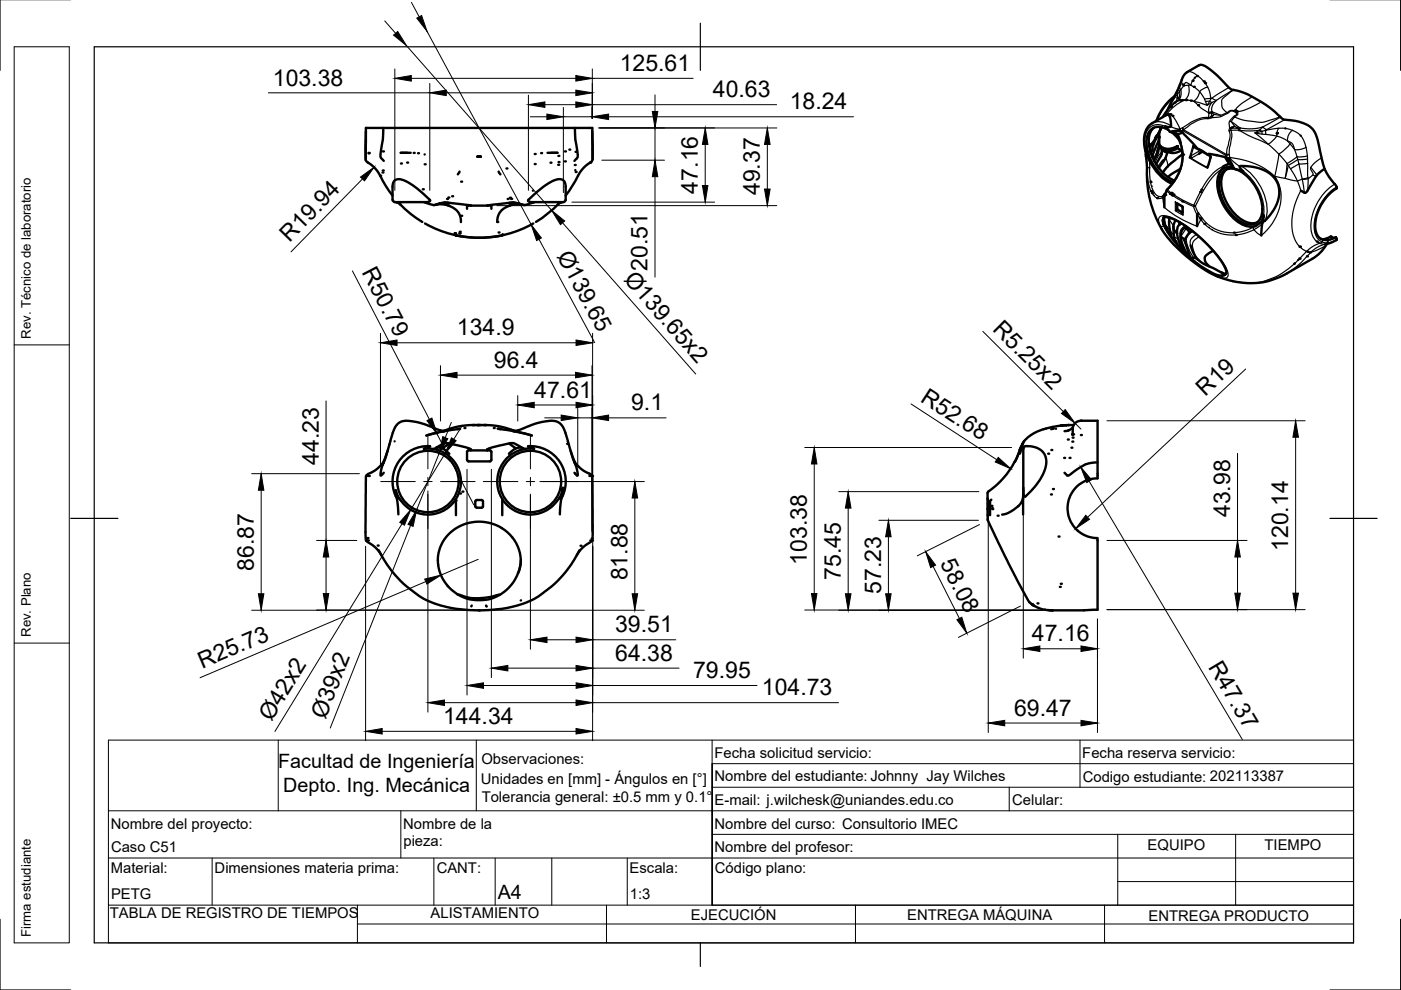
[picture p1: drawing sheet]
<svg xmlns="http://www.w3.org/2000/svg" width="297mm" height="210mm" viewBox="0 0 297 210" stroke-linecap="round" stroke-linejoin="round" font-family="sans-serif">
<!-- layer: Visible -->
<g fill="#000">
<circle cx="250.7" cy="17.9" r=".25"/>
<circle cx="252.8" cy="17.1" r=".25"/>
<circle cx="253.1" cy="18.4" r=".25"/>
<circle cx="253.8" cy="16.1" r=".25"/>
<circle cx="255.2" cy="17.3" r=".25"/>
<circle cx="255.5" cy="17.6" r=".25"/>
<circle cx="78.1" cy="32.5" r=".25"/>
<circle cx="78.1" cy="32.4" r=".25"/>
<circle cx="80.6" cy="37.3" r=".25"/>
<circle cx="81.1" cy="36.6" r=".25"/>
<circle cx="81.2" cy="36.1" r=".25"/>
<circle cx="81.2" cy="32.1" r=".25"/>
<circle cx="85" cy="34.7" r=".25"/>
<circle cx="86.3" cy="34.5" r=".25"/>
<circle cx="87.7" cy="32.4" r=".25"/>
<circle cx="88.6" cy="32.5" r=".25"/>
<circle cx="90" cy="34.8" r=".25"/>
<circle cx="97.8" cy="38.5" r=".25"/>
<circle cx="107.4" cy="35.7" r=".25"/>
<circle cx="113.4" cy="32.7" r=".25"/>
<circle cx="113.4" cy="34.8" r=".25"/>
<circle cx="114.7" cy="32.5" r=".25"/>
<circle cx="116.7" cy="34.5" r=".25"/>
<circle cx="118.3" cy="34.9" r=".25"/>
<circle cx="118.4" cy="33.1" r=".25"/>
<circle cx="118.4" cy="34.4" r=".25"/>
<circle cx="119.8" cy="34.2" r=".25"/>
<circle cx="119.8" cy="32.1" r=".25"/>
<circle cx="120.7" cy="31.7" r=".25"/>
<circle cx="121.9" cy="35" r=".25"/>
<circle cx="122" cy="32.2" r=".25"/>
<circle cx="122" cy="36.5" r=".25"/>
<circle cx="125.1" cy="34.5" r=".25"/>
<circle cx="243.9" cy="38.6" r=".25"/>
<circle cx="248.1" cy="22.7" r=".25"/>
<circle cx="248.2" cy="24.2" r=".25"/>
<circle cx="248.2" cy="28" r=".25"/>
<circle cx="248.3" cy="22.6" r=".25"/>
<circle cx="248.3" cy="28" r=".25"/>
<circle cx="248.6" cy="24.6" r=".25"/>
<circle cx="249" cy="21.8" r=".25"/>
<circle cx="249.6" cy="20.7" r=".25"/>
<circle cx="249.9" cy="29.1" r=".25"/>
<circle cx="250.2" cy="29.9" r=".25"/>
<circle cx="250.3" cy="21.3" r=".25"/>
<circle cx="250.6" cy="21.2" r=".25"/>
<circle cx="250.8" cy="32.8" r=".25"/>
<circle cx="251.4" cy="21.2" r=".25"/>
<circle cx="251.5" cy="21.2" r=".25"/>
<circle cx="252.5" cy="21.3" r=".25"/>
<circle cx="254" cy="22.3" r=".25"/>
<circle cx="257.9" cy="32.9" r=".25"/>
<circle cx="260.2" cy="34" r=".25"/>
<circle cx="270.7" cy="28.3" r=".25"/>
<circle cx="270.7" cy="28.2" r=".25"/>
<circle cx="89.6" cy="40.1" r=".25"/>
<circle cx="92.5" cy="43.3" r=".25"/>
<circle cx="94.8" cy="42.2" r=".25"/>
<circle cx="95.1" cy="41.9" r=".25"/>
<circle cx="95.9" cy="41.6" r=".25"/>
<circle cx="96.6" cy="49.9" r=".25"/>
<circle cx="97.4" cy="49.5" r=".25"/>
<circle cx="97.4" cy="49.4" r=".25"/>
<circle cx="97.5" cy="49.1" r=".25"/>
<circle cx="97.8" cy="45.8" r=".25"/>
<circle cx="99" cy="43.6" r=".25"/>
<circle cx="105.4" cy="47.1" r=".25"/>
<circle cx="105.7" cy="49.3" r=".25"/>
<circle cx="107.6" cy="42.2" r=".25"/>
<circle cx="108.1" cy="41.9" r=".25"/>
<circle cx="108.4" cy="42.2" r=".25"/>
<circle cx="110.6" cy="43.3" r=".25"/>
<circle cx="244" cy="40.5" r=".25"/>
<circle cx="244.2" cy="40.9" r=".25"/>
<circle cx="245.3" cy="42" r=".25"/>
<circle cx="246.5" cy="41.8" r=".25"/>
<circle cx="246.5" cy="46.7" r=".25"/>
<circle cx="247" cy="41.3" r=".25"/>
<circle cx="248.1" cy="41.1" r=".25"/>
<circle cx="248.3" cy="40.9" r=".25"/>
<circle cx="248.4" cy="41" r=".25"/>
<circle cx="248.4" cy="41.3" r=".25"/>
<circle cx="248.5" cy="41.4" r=".25"/>
<circle cx="248.6" cy="41.4" r=".25"/>
<circle cx="248.8" cy="41.2" r=".25"/>
<circle cx="250.7" cy="42.7" r=".25"/>
<circle cx="254.4" cy="46.3" r=".25"/>
<circle cx="254.5" cy="40.7" r=".25"/>
<circle cx="254.7" cy="40.2" r=".25"/>
<circle cx="255.4" cy="47.5" r=".25"/>
<circle cx="261.6" cy="49.3" r=".25"/>
<circle cx="262" cy="49.8" r=".25"/>
<circle cx="275.5" cy="54.8" r=".25"/>
<circle cx="275.6" cy="52.3" r=".25"/>
<circle cx="277.1" cy="54.3" r=".25"/>
<circle cx="277.2" cy="53.4" r=".25"/>
<circle cx="277.7" cy="53.5" r=".25"/>
<circle cx="279.2" cy="51.2" r=".25"/>
<circle cx="94.5" cy="91.2" r=".25"/>
<circle cx="97.3" cy="91" r=".25"/>
<circle cx="98.5" cy="90.8" r=".25"/>
<circle cx="102.9" cy="90.1" r=".25"/>
<circle cx="104.7" cy="90.8" r=".25"/>
<circle cx="105.5" cy="90.9" r=".25"/>
<circle cx="105.7" cy="90.9" r=".25"/>
<circle cx="108.7" cy="91.2" r=".25"/>
<circle cx="120.2" cy="94.1" r=".25"/>
<circle cx="216.6" cy="95.2" r=".25"/>
<circle cx="222.2" cy="96.2" r=".25"/>
<circle cx="222.9" cy="95.4" r=".25"/>
<circle cx="225.6" cy="97.1" r=".25"/>
<circle cx="226.4" cy="93.2" r=".25"/>
<circle cx="226.4" cy="90.1" r=".25"/>
<circle cx="226.6" cy="90.1" r=".25"/>
<circle cx="226.8" cy="97.1" r=".25"/>
<circle cx="227.2" cy="94.9" r=".25"/>
<circle cx="227.3" cy="92.1" r=".25"/>
<circle cx="227.4" cy="93.6" r=".25"/>
<circle cx="227.4" cy="92.8" r=".25"/>
<circle cx="227.5" cy="92.1" r=".25"/>
<circle cx="229.2" cy="89.2" r=".25"/>
<circle cx="229.2" cy="92.2" r=".25"/>
<circle cx="77.6" cy="100.9" r=".25"/>
<circle cx="77.6" cy="114.6" r=".25"/>
<circle cx="77.7" cy="114.2" r=".25"/>
<circle cx="77.9" cy="114.1" r=".25"/>
<circle cx="78" cy="114.6" r=".25"/>
<circle cx="78.2" cy="100.9" r=".25"/>
<circle cx="80.1" cy="115.7" r=".25"/>
<circle cx="85.2" cy="106.4" r=".25"/>
<circle cx="97.5" cy="104.6" r=".25"/>
<circle cx="97.6" cy="104.4" r=".25"/>
<circle cx="98" cy="104.2" r=".25"/>
<circle cx="118" cy="106.4" r=".25"/>
<circle cx="123.1" cy="115.7" r=".25"/>
<circle cx="125" cy="100.9" r=".25"/>
<circle cx="125.2" cy="114.6" r=".25"/>
<circle cx="125.5" cy="114.2" r=".25"/>
<circle cx="125.5" cy="114.6" r=".25"/>
<circle cx="125.5" cy="100.9" r=".25"/>
<circle cx="210.2" cy="107.3" r=".25"/>
<circle cx="210.3" cy="107.8" r=".25"/>
<circle cx="210.4" cy="107.9" r=".25"/>
<circle cx="211.5" cy="109.3" r=".25"/>
<circle cx="222.8" cy="104.8" r=".25"/>
<circle cx="223.2" cy="103.7" r=".25"/>
<circle cx="224.4" cy="113.8" r=".25"/>
<circle cx="101.6" cy="129.4" r=".25"/>
<circle cx="218.8" cy="128.1" r=".25"/>
<circle cx="220" cy="127.9" r=".25"/>
<circle cx="223.1" cy="129.4" r=".25"/>
<circle cx="224.7" cy="124.4" r=".25"/>
<circle cx="224.9" cy="123.8" r=".25"/>
</g>
<g fill="none" stroke="#000" stroke-width=".51">
<path d="M249.9 18.6l-1.5 3M250.5 16.9a2.86 2.86 0 0 1 1.2-1.6l2.5-1.5a2.11 2.11 0 0 1 2.2 .8l3 2.7a4.2 4.2 0 0 0 2.1 1.8h.1M250.5 16.9l-.6 1.7M253.3 16.5h.1M261.6 19.1a11.5 11.5 0 0 1 3.9 1.4l1.9 1.1a19.9 19.9 0 0 1 4.1 3.2M77.5 31.5v2.3l.2 .5a7.2 7.2 0 0 1 2.9 3l1.2 2.1 1.4 2.1M77.5 33.8l.1-6.7h48v6.7M77.6 27.8l-.1 3.7M81.3 27.1l-.1 2.5-.5 3.2a1.3 1.3 0 0 0 .7 1.3M86.3 32.4h-1.3h2.1M90 32.7v.1M97.4 36.4l-.3 .6"/>
<path d="M101.2 33.2h.8zM105.7 36.4l.4 .6M116.1 32.4h2.1h-1.4M121.9 27.1l.1 2.5 .5 3.2a1.3 1.3 0 0 1-.7 1.3M122 36.1h.1M125.6 27.8l.1 3.7M125.7 31.5l-.1 2.3-.2 .5a8.3 8.3 0 0 0-3.5 4.2l-2 3M242.8 31.6l.6 1.7-.3-.3-.1 .2zM243 33.2l.2 2.7M243.2 36a21.1 21.1 0 0 0 6 16.2 27.7 27.7 0 0 0 10.1 6.8 15.8 15.8 0 0 0 13.5-1M243.4 33.3a10.6 10.6 0 0 0 5.1 5.7M244.3 33.3l.1-.2-.1 .2"/>
<path d="M244.4 31.7l-.4 .8M244.7 27.1a4.1 4.1 0 0 0-1 4 9.8 9.8 0 0 0 5.3 7.2M245.1 29.4l-.6 1.6-.1-.1a1.61 1.61 0 0 1-.5 1.4M245.6 31.5l-.1 .8-.3 .8M245.6 28.2l-.4 1.1-.6 .7M245.8 30.6a2.69 2.69 0 0 0 3.9 .4M245.8 31l.5 .7a2.4 2.4 0 0 1-.6 2.1l-.6 1.1M245.8 29.1v-.2l-.2 1.1-1.2 3.1M245.8 29.1v2.1l-.5 1.6-.6 1.3M245.8 29v.2M245.8 28.1v1M246 27.5l-.6 1.3"/>
<path d="M246.3 27l-.5 1-.8 1.1a2.28 2.28 0 0 1-.9 1.5l-.2 1.5M246.3 31.7a4 4 0 0 0 2.7 .7l1.5-.5M246.3 27l-.5 1M247.6 32.2l-.5 1.3-1.4 2.2M247.7 27.6a2.85 2.85 0 0 0-4.2 .5 7.2 7.2 0 0 0 1 6.8l1.1 1.5a7.2 7.2 0 0 0 3.2 2.2M248.1 22.5l-1.6 2.3M248.2 28l-1.2-1.2a.98 .98 0 0 0 1.3-.1l-.1-1.3a.77 .77 0 0 0-1-1l-2.9 1.7a4.6 4.6 0 0 0-1.6 5l.2 .9M248.2 28l.4 .1M248.3 28l1.5 1.4M248.3 21.6l-.7 1.7M248.6 28.1a5.8 5.8 0 0 1 2.1 5.5 11.1 11.1 0 0 1-3.3 6.8M248.6 27.9l-.4 .1"/>
<path d="M249 20.4a11.5 11.5 0 0 0-3.8 5.2M249.7 31a3.8 3.8 0 0 1-3.2 .3M249.7 31v.4l.8 .5 .2 .7M249.7 31.4a3.6 3.6 0 0 1-3.2 .5M249.7 31h.1M250.2 21.3h.1M250.3 35.8l-2.7 1.7M250.3 30.2l-.7-1.8 1.1-.3 2.4 2.5 .5 .8M250.7 28.1a1.17 1.17 0 0 0-1.6-.3l-.5 .1 1 .5M250.7 32.7l-1.3 1a11.4 11.4 0 0 0-2.9 2.9M253.2 31.2l.4 .2M253.6 31.4l2.5 1.4"/>
<path d="M254.9 32.2l-.7 .4M256 32.7l.1 .1M256 32.7h.6l3.2 .6 .9 1.5-1.5 .5M256.1 32.8l.6 .5-.6 2M257 23.8l-.7 .1M259.3 35.7a4.2 4.2 0 0 0-1.1 4.2 10.7 10.7 0 0 0 5.5 7.8 3.2 3.2 0 0 0 2.7 .1M259.5 36.2a3.5 3.5 0 0 1 4.3 .7 9.9 9.9 0 0 1 3.8 8.3 2.56 2.56 0 0 1-3.7 2.2 9.7 9.7 0 0 1-5.4-9.3l.2-.8zM259.8 33.3a1.82 1.82 0 0 1 1.3 1.4l.3 .5-.7-.4M260 35.9a4.3 4.3 0 0 0-.9 4.4 9.8 9.8 0 0 0 5.4 6.9l1.4 .1 .6-.1M261.4 35.2l.1 .3a.56 .56 0 0 0 .8 .4l1.3 .5-.6-.6-.1-.5a8.8 8.8 0 0 1 7.2 2.3 5.8 5.8 0 0 1-.1 7.1 7.1 7.1 0 0 1-2 2.2l-.2-.5 .1-.9-.1 .6M261.5 35.5a2.92 2.92 0 0 0-2.5 .4M261.9 23.4l.5 .3z"/>
<path d="M262.8 27.1l-.1 .5M270.7 28.3h.1M271.5 24.8a4.4 4.4 0 0 0 2.8 .8 5.4 5.4 0 0 1 4.7 2.9l.6 2.3a15.4 15.4 0 0 0 2.8 7.5l.6 .7a.84 .84 0 0 1 .4 1 9.5 9.5 0 0 0-4.4 9.1l.4 .8 .7 .8M272.5 27.2h.1M275.8 28.8h.1M280.8 35.8l-1.7 1.4-2.1 3.6-.4 .1-.8-.5M83.2 42.4v-2.8a1.46 1.46 0 0 1 .7-1.5 1.46 1.46 0 0 1 1.7 .1l.9 .4a19.1 19.1 0 0 1 4.7 4l-.9 .3h-6.6M83.2 42.4l.3 .4h.2M83.9 42.9h.7M84.2 42.9l.7 .4M84.8 43.2a23.2 23.2 0 0 0 4.7 3.9M84.9 43.3v.1"/>
<path d="M89.9 42.9l1 .3a2.58 2.58 0 0 0 2 .1 4.2 4.2 0 0 1 4.8 3.2v.6M92.5 43.4h.1M93.8 43.1l1.5 .5M95.2 43.6h.1M95.2 43l-1-.1-1.7 .4a18.7 18.7 0 0 1 7.1 .2l.2 .1M96.4 49.4l.3 .1zM96.6 49.6v.3M96.6 49.6l.2 .3M96.6 49.9l1 .2M96.6 49.9h.1M97.6 50.1a23.3 23.3 0 0 0 8 0M99.8 43.6h-.8v.7"/>
<path d="M99.8 43.6h.1M99.8 43.6h3.5M103.3 43.6h.1M104.2 43.6h.1M104.2 43.6v.7M104.2 43.6h-.9M106.6 49.6l-.1 .3-.9 .2M108 43l.9-.1 1.7 .4h-.1a18.4 18.4 0 0 0-7.2 .3M108 43.6h.1M109.3 43.1l-1.4 .5M110.7 43.4a4.7 4.7 0 0 0-5.1 2.3l-.2 1.4M113 40.4h.1"/>
<path d="M113.1 47.4a23.3 23.3 0 0 1-23 0M113.3 42.9l-1.9 .5-.8-.1M118.4 43.2a23.3 23.3 0 0 1-4.8 3.9M118.6 42.9h.7M119 42.9l-.8 .5M119.5 42.8h.2l.2-.4v-2.8a1.43 1.43 0 0 0-.6-1.5 1.43 1.43 0 0 0-1.6 .1 17.5 17.5 0 0 0-5.7 4.3v.2a14 14 0 0 0 4.6 .2h2.8M246.5 46.7h.1M246.6 46.7l.1 .8M246.6 47l.2 .4M246.6 47.3l.4 .7a1.48 1.48 0 0 1 .6 1.1l.7 .8a1.3 1.3 0 0 0 .8 1 8.3 8.3 0 0 0 2.6 2.8l.7 1a2.76 2.76 0 0 1 2.5 1.1l4 1.9 .3 .3v.4l.5-.1M246.7 46.1a4.4 4.4 0 0 1 3.4 1 28.8 28.8 0 0 1 9.7 9.8l.1 .3a.85 .85 0 0 1-.1 1.1 .85 .85 0 0 1-1 .2 14.9 14.9 0 0 1-6.2-3.6l-2.2-2.1M246.7 47.5h.1"/>
<path d="M246.7 47.5l.8 1.7M246.7 46.1l-.1 .6M246.7 46.1h.1M246.8 46.1l.1 1.1 .5 1.3M246.9 41.3l-.3 .2M246.9 41.2v2.8M247 41.2v.3M247.4 40.4l-.4 .8M247.5 49.2l.9 1.3 2 2.3M248 46.2l-.1 1.5 .3 2.1M248.2 49.7l.1 .1M248.8 48.1l.2 2.2"/>
<path d="M248.8 48.1v.5l.3 .3a1.36 1.36 0 0 1 .6 1.4l.8 2.3M249 50.4l.4 .9M249 50.3v.1M249.3 46.7l-.5 1.4M249.6 49.4v.1M249.6 43.2l1.1 .6v1.3M249.6 43.4l.1 1 1 .6M249.7 43.2l-.1 .2M249.7 43.3l-.1 .1M250 47.1l.1 .2 .1-.1M250.1 47.3l-.4 .9-.1 1.2M250.4 50.3l.7 .5 1.3 3.8"/>
<path d="M250.4 52.8l.2 .2M250.4 52.7l-.1-.7 .4 .9M251.1 53.5l.1 .1M251.5 48.5l.4 .3 .2 .5M251.5 48a2.3 2.3 0 0 0-1.1 2.9l.4 1.2 .9 1.6M252.1 49.3l-1 1.6M252.4 54.7h.1M252.4 54.7v.1M252.4 52a6.8 6.8 0 0 0 1.7 3.2M252.4 54.8l.2 .1M252.8 49l-.7 .3M254.1 45.2l-.3 .3v2.5"/>
<path d="M257.2 53.2l-.5 .2a1.58 1.58 0 0 0-1.2 2l.9 1.1M258.9 57.8l1 .3M267.6 47.4l-.2 2.5M267.8 46.1l-.2 1.3v-.3h-.2l-1.3 .9M267.9 46.1l-.5 1M274.4 55.9h.1M274.5 55.9h.1M275.3 55.1h.1M275.5 54.8v.1M281.4 51.7l-.2 .2a8.5 8.5 0 0 1-3 3l-5.3 3M281.5 51.3h.1M282.8 50.5l-.6-.4-1.8 .7"/>
<path d="M283.2 50.3h.1M283.2 50.3l.2 .4a5.3 5.3 0 0 1-2.5 1.1M283.2 50.3a3.2 3.2 0 0 1-3.1 .3M81.3 98l-.1 .4M81.4 97.8l-.5 1.6-.2 1.4 .7-.6M82.2 95.6a6.6 6.6 0 0 1-4.3 5l-.3 .4-.1 10.2v2.9l.1 .4 .2 .3a7.4 7.4 0 0 1 3.1 3M83.7 93.6h.1M90.4 92.3h.1M91.9 95.2h-2l1.3-.5a7.4 7.4 0 0 0-7.2 10.6l-.1-1.3M91.9 95.2a7 7 0 0 1 4.7 10.7M92.5 94.9l-.6 .3M92.9 91.7l-2.1 .5"/>
<path d="M93.4 91.3a19.8 19.8 0 0 0-7.7-2 2.85 2.85 0 0 0-2.4 2.4l-2 6.5M93.7 91.4h.7M94.2 91.4l-.6 .1M95.2 94a3.5 3.5 0 0 0-2.7 .9l1.2 .2M97.4 90.9l-4.4 .8-2.6 .6M99 95.8v1.7l.3 .3M99.3 97.8h4.6M99.3 95.5h.5M99.3 95.5l-.3 .3M100.2 90.1h2.7M100.2 90.1h.1M100.8 90.1a16.6 16.6 0 0 0-6.7 1.2l-.9-.1"/>
<path d="M101.5 90.1h-.3h.8M102.4 90.1h.5M102.9 90.1a16.3 16.3 0 0 1 6.1 1.2l.9-.1M103.3 95.5h-3.5a.35 .35 0 0 0-.4-.4l-4.2-1.1-1.5 1.1 1.6 1.1M103.3 95.3v.2M103.3 95.5h.5M103.3 95.3h.1M103.3 95.3l1.3-.5 3.4-.8 1.4 1.1-1.5 1.1M103.9 95.5l.3 .3M104.2 95.8v1.7l-.3 .3M105.7 90.9l4.4 .8 2.7 .6-2.7-.6M108 94a2.35 2.35 0 0 1 2.1 .6l.5 .3-1.2 .2"/>
<path d="M109.4 91.4h-.6l.8 .2M109.8 91.3a23.2 23.2 0 0 1 7.4-2.1 2.88 2.88 0 0 1 2.7 2.5l2 6.5M110.6 94.9l.7 .3M111.3 95.2a7 7 0 0 0-4.7 10.7M111.3 95.2h2l-1.3-.5a7.5 7.5 0 0 1 7.3 10.5M121 95.6l.2 .6a6.4 6.4 0 0 0 4.1 4.4l.3 .4 .1 10.2-.1 2.9v.4l-.3 .3a7.4 7.4 0 0 0-3 3M121.7 97.8l.6 1.6 .2 1.4-.7-.6M121.9 98l.1 .4M216.2 95.3v.1M216.2 95.4a18.8 18.8 0 0 1-6.8 9v1.3M216.3 95.3l-1.1 2.6M216.3 95.2h.3"/>
<path d="M216.4 95l-.1 .2h.7M216.5 95.2l-.3 1M216.6 95.2h.1M216.8 94.3v-.3l-.6 1.3M216.8 94.2v.1M216.9 94h.1M216.9 94l-.5 1.1M217.2 93.5l-.4 .5M217.4 94.6a3.8 3.8 0 0 1 4.4 2.8 9.3 9.3 0 0 1-3.2 6.7l-1.4 1.2-.2-.7v-1.2M217.5 94.6a.81 .81 0 0 0-.5 1.1l-.1 13.4M223.4 90.9l-.5 .1M223.9 90.9h.1"/>
<path d="M226.1 90.1h.1M226.1 90.1l-3.6 .6a9.5 9.5 0 0 0-5.3 2.8M226.5 91.3l-.8 .1M226.5 91.3h.1M227.4 92.3v-1.2a1.74 1.74 0 0 1 1.8-1.9h3.5v12.1a6.4 6.4 0 0 0-6.4 6.5 6.4 6.4 0 0 0 6.4 6.4v15.1l-10.2 .1M227.5 90.6l-1 .7M227.6 90.1h-1.5M232.7 98l-.6 .1a7.9 7.9 0 0 0-5 2.4l-.7 .4-.7-.7M80.3 116.7a23 23 0 0 0 11.3 11 30.3 30.3 0 0 0 10.3 1.7h1.6a22.4 22.4 0 0 0 11.1-3.3 23.9 23.9 0 0 0 8.3-9.4M83.9 104l.7 1.7M83.9 104l.3 1.8v-.3l.4 .2M84.2 105.8l.3 3.3"/>
<path d="M84.6 105.7a7.1 7.1 0 0 0 12 .3M96.6 106l.1 3.2M96.6 105.9h.1M96.6 105.9l.2 .2M100.9 106.1h1.4v1.5h-1.4zM106.4 111.9a8.8 8.8 0 0 0-13.6 6.4v.5M106.4 111.9v.1M106.4 112a7.8 7.8 0 0 1 1.8 12.2 8.7 8.7 0 0 1-9.6 2.6 8.7 8.7 0 0 1-5.8-8M106.6 106l-.1 3.2M106.6 105.9h.1M110.4 118.7l-.1 1.5-.5 1.3M118.6 105.7a7.1 7.1 0 0 1-12 .3"/>
<path d="M119 105.8l-.3 3.3M119.3 104l-.3 1.8v-.3l-.4 .2M119.3 104v-.6l-.2 1.5 .1 .3M119.3 104l-.7 1.6M121.9 100.4h.1M209.4 108v1.2M209.4 105.7v.1M209.4 110.1v.2M209.4 109.2v.9M209.4 105.7v2.2M209.4 107.8v.2M209.4 110.3l4.4 9.2 3.4 6.4a4.5 4.5 0 0 0 1.6 2.2"/>
<path d="M210.2 106l-.3 .2v3M215.9 107.3h.1M216.9 105.5a3.6 3.6 0 0 1-2 2.6l-1.3 .7-1.1 .3M97.2 126.1a13.2 13.2 0 0 0 8.8 0M99.9 128.6h.1M100 128.4h.1M103.1 128.4h.1M103.1 128.5h.1M103.2 128.6h.1M110.5 127.3h-.1M218.8 128.1h.1M218.8 128.1l.5 .4-.3-.2a6.2 6.2 0 0 0 3.5 1.1"/>
<path d="M222.4 129.4h.1M222.9 129.4h.1"/>
<circle cx="90.7" cy="102.1" r="6.5"/>
<circle cx="112.5" cy="102.1" r="6.5"/>
</g>
<!-- layer: Visible Narrow -->
<g fill="none" stroke="#000" stroke-width=".25">
<path d="M249.6 19.2l.1 .7M249.6 19.3h.1M249.7 20l-1.4 1.9M249.7 19.9l-.2 1.2-.4 .6M249.9 18.6l.2 .8M250.1 19.4l-.4 .6M250.1 19.4a2.36 2.36 0 0 1-1.3 2.7l-1.3 1.3M250.1 18.1v.5l.2 .4M250.3 19l-.2 .4M250.4 19a2.46 2.46 0 0 1-1.4 3l-1.5 1.4M250.6 16.9a1.25 1.25 0 0 0 .4 1.3M250.6 16.9h.1"/>
<path d="M251 18.2h.1M251 18.2l.4-.7 .3 .1 1.8 1.1 .8 .7M251 18.2l-.7 .8M251 18.2l1-.1a2.8 2.8 0 0 1-.8 3.1M251.7 15.3a2.35 2.35 0 0 1 2.2 .7 6.3 6.3 0 0 1 2.8 4.9M252.9 17h.1M253.9 16a3.2 3.2 0 0 0-1.4 2l-.5 .1M254.3 19.4a2.86 2.86 0 0 1-1.2 2.1M254.3 19.4a8 8 0 0 1 1.6 2.9l.6-.8M256.1 18.5l-1.2 .4-.6 .5M260.5 18.6l-3.6 2.2M261.5 19.1l-3.6 2.2"/>
<path d="M261.6 19.1a7.8 7.8 0 0 0-2.6 2.2v.5a1.95 1.95 0 0 0 1.1 2.1M243 32.7v.3M243 33.2l.2 2.5 .6-.1M243.2 36v-.3a8.4 8.4 0 0 0 1.7 6 1.31 1.31 0 0 0 1.6 .2l.4 2.1M243.7 33.9l.1 1.7M243.8 35.6a8.3 8.3 0 0 0 1.3 5.7 1.21 1.21 0 0 0 1.5 .2l-.1 .4 .4-.4M243.9 38.4h.1M244.1 39.5h.1M244.3 26.1a3.8 3.8 0 0 1 4 .6M244.5 32.5l-.1 .6M244.9 29.7l-.5 1.2M245.3 30.6l-.5 1.1"/>
<path d="M245.4 28.5l-.5 .8M245.5 28.4l-.2 .5-.4 .5M245.8 29.2l-.1 .2M245.8 30.5l-.6 1.8-.7 1.5M246.3 27l-.3 .5M246.3 32l-.8 1.2-.6 1.3M246.5 31.3l.2 .1M246.7 31.4h.1M247.1 33.5a1.45 1.45 0 0 1-.1 2.3l-.5 .8M247.1 26.8a2.91 2.91 0 0 0-3.1 .1 2.91 2.91 0 0 0-1.3 2.8l.3 2.3 .5 1.7M247.4 24.2h.1M247.4 24.2a1.43 1.43 0 0 1 1.7 1.1l1.1 2-1-.1-1-.3"/>
<path d="M247.5 32.3l-.1 .4a1.62 1.62 0 0 1-1 1.4l-.9 1.3M247.5 23.4a1.06 1.06 0 0 1-.6 1.2M247.6 24.1h.1M247.7 31.6h.1M247.8 22.9l-.3 .5M247.9 24.2h.1M248.1 24.2h.1M248.3 21.9l-.3 .7M248.3 21.9l-.7 1.3M248.3 21.7l-.1 .3M248.3 21.7h.1M248.4 21.6l-.1 .3"/>
<path d="M248.4 21.6h.1M248.6 27.9v.2M248.9 20.7a12.3 12.3 0 0 0-3.5 4.8M249.1 21.7l-1 .8M249.7 31a3.2 3.2 0 0 1-3 .4M249.7 31h.1M249.9 20.9h.1M250.3 30.3v-.1a9.4 9.4 0 0 1-2.8 10.1M250.3 30.3h.1M250.8 27.7l-.3 .2-1.4-.1M250.8 27.7l9.1 5.3M250.8 27.7h.1"/>
<path d="M250.8 27.3l-.1-.2 .1 .6M250.8 27.3l.1 .2M250.9 27.3l-.1 .4M250.9 27.5l9.1 5.3M251 27.5l-.2 .2M251.2 21.2l1.9 .3M251.2 21.2l-1.1 .1-1 .4M251.2 21.2l-2.4 1.5-1.4 1.5M252.4 33.1l.1 .4M252.5 21.3h.1M252.5 33l-.4 .5h.4M252.5 33l.3 .4"/>
<path d="M252.5 33.5l3.3 1.9 .3-.1M252.9 30.9l3.9 2.2-.8 2.6-3.9-2.2zM253 31.4l-.5 1.6M253.1 21.5l2.8 .8 1-.6M253.1 21.5l1.6 1.5 1.6 1-.1 .9a7.6 7.6 0 0 0-4.8 1.8l-1.2 .6v.4h-.4M253.1 31.3l-.1 .1M253.2 31.2l-.2 .1M253.2 31.2l-.1 .1M253.2 31.2l-.3-.3 .1 .5M253.3 31.2l-.2 .1M253.5 31.1h.1M253.6 31.3l1.3 .5 1.2 .9"/>
<path d="M254 22.2h.1M254.2 32.6l-1.7 .9M254.5 31.9l-2 1.1M256.1 35.2l-.3 .2 .2 .3 .1-.4h-.1M256.3 23.9h.1M256.5 21.5h-.9M256.5 21.5l.5 .2M256.5 33l.3 .1-.2 .3M256.6 24.8l-.4 .1-.1 .2M256.7 24.8l.1 .2-.2 .1a8.2 8.2 0 0 0-5.4 2.2l-.3 .2M256.7 20.9l-.2 .6M256.7 20.9l-1.3 .1"/>
<path d="M256.8 23.8a2.31 2.31 0 0 0 1.8 .6l1.5-.5M256.8 24.6l.6-.4-.3 .5M256.8 24.6l-.2 .2M256.8 23.9v.7M256.8 24.6l.3 .1M256.9 21.7a2.48 2.48 0 0 0-.6 2.2M256.9 20.8l-.2 .1M257 20.8l.9 .5M257 23.7l1.1 .4a.74 .74 0 0 1 .8 .6M257.9 21.3l-1 .4M257.9 21.3a2.3 2.3 0 0 0-.9 2.5M259.6 35.6l-.4-.3a11.3 11.3 0 0 0-5 5.9l-1.1 2.3 .3 .2a20.5 20.5 0 0 1 5-7.4l.6-.4"/>
<path d="M259.6 35.6h.1M259.9 33h.1M260 33v.4M260 33.4l1.1 1.3M260.1 32.8l-.1 .2M260.1 23.9a1.4 1.4 0 0 1 2.3 .3l-.7 .6M260.2 23.9l.1 .1M260.2 32.7l.4 .1-.6 .2M260.2 32.7l-.2 .1M260.2 32.7l-.2 .3M260.3 24l-.8 .4a4.5 4.5 0 0 1-2.7 .6l.3-.3M260.3 24a1.03 1.03 0 0 1 1-.5 1.03 1.03 0 0 1 .9 .8l-.6 .4-.9 1.1"/>
<path d="M260.7 25.8v1.4M260.7 25.8a1.22 1.22 0 0 1 1.1 .5l.4 .3a1.92 1.92 0 0 0 1.9 .7h1.8l1.8-.4M260.7 27.2l-.1 .3a6.8 6.8 0 0 1-.5 4.1l-.1 1.2M260.7 27.2l.3 .1M261 27.6v.3a8.1 8.1 0 0 1-.4 3.8v1.1l.2 .6-.4 .1 .3 .4M261 27.6l-.4 .1M261 27.3v.3M261.1 27l.2 .2M261.3 27.2l.4-.5-1 .5M261.4 35.2l.1 .3M261.5 24.7l.3 .1M261.7 24.8l-.5 .7-.1 .4a3.3 3.3 0 0 0 1.6 1.3h-1.4l-.3 .1"/>
<path d="M262.7 27.6l1.9 1.1 4.3 1.9M262.7 27.2v.1M262.7 27.6h-1.7M263.1 35.2a11.4 11.4 0 0 1 5.5 10.3l-.4 1.3M263.6 36.3a10.7 10.7 0 0 1 4.3 9.2M265.5 20.5a10.8 10.8 0 0 0-3.4 2.6 .44 .44 0 0 0 .1 .5 .44 .44 0 0 0 .5 0 13.6 13.6 0 0 0 4.7-2M267.1 27.6l-1 .6 2.8 2.4M267.1 27.6l-1.7 .2-2.7-.2M267.1 27.6l.5 .2M267.5 27.8l-1.4 .4 2.3 .3M267.6 27.8v.6M267.7 26.9l.9 .6"/>
<path d="M267.7 26.9l-.6 .7M268.3 27.6l-.8 .2M268.3 27.6l.1 .9M268.4 28.5a9.6 9.6 0 0 1 4.6 1.4M268.9 30.6l2.2 2.1 1.8 2M271.2 27.2l-.4 .5a3.2 3.2 0 0 1-1.9 2.9M271.3 24.7a13.1 13.1 0 0 1-4.3 1.2l-3.1-.4-2.2-.7M271.5 24.8l-3.8 2.1M272.4 25.4l-4.1 2.2 1.8-.3a7 7 0 0 1 3.9 .3M272.9 34.7l.2 .4M272.9 34.7l-.4 3.1 .6-2.7M273 29.9l.5 .6"/>
<path d="M273 29.9a1.97 1.97 0 0 1 1.5 1.8M273.5 30.5l1 1.2M273.5 30.5l-1 1.1-1.3 1.1-.9 4.7a16.5 16.5 0 0 0-9.5-4l.8 .9 1.3 1M273.6 35.8l1.5 2.6M274 27.6a2.39 2.39 0 0 0-1 2.3M274 27.6a4.2 4.2 0 0 1 2.9 3.7M274.5 31.7l.7 2.1M275 33.3l-2.1 1.4M275.1 38.4l-4.8-1a8.2 8.2 0 0 1-.1 9.3l-1 1.4-1.8 1.8-.8-.5-.7-.7a8.7 8.7 0 0 1-11.3-2.2l-.8 1.5M275.1 38.4l.7 2M275.2 33.8l-2.1 1.3M275.2 33.8l.2 1"/>
<path d="M275.4 34.8l.7 3.2M275.4 34.8l-1.8 1-.5-.7M276.1 38l.4 2.8M276.1 38l-1 .4M276.1 38.1l1.3-.2-.1 2.5M276.9 31.2l-1 .4-1.4 .1M276.9 31.3l.3 2.4M277.2 33l-1.3 .3-.9-.1M277.2 33.7l-2 .1M277.2 33.7l.1 4M277.2 34.6l-1.8 .2M277.3 37.7l-1.2 .3"/>
<path d="M277.9 35.5l1.3 1.6M278.3 37.1l.7 .3M280.2 33.5a4.3 4.3 0 0 0-2.3 2.3l.5 1.2-1 .9-.1-.2M283 39a10.9 10.9 0 0 0-5 10.1 3.3 3.3 0 0 0 1.8 2.5M283.4 39.6a10 10 0 0 0-4.6 9.7 2.82 2.82 0 0 0 1.5 2M244.6 41.4h.1M245.3 42h.1M245.9 47.8l.4 .2 .4-.2M246.3 48.6a2.2 2.2 0 0 1-.3-2.7 3.8 3.8 0 0 1 3.3 .7 28.5 28.5 0 0 1 10.8 10.6 1.3 1.3 0 0 1-.1 1.7l-.5 .1-1.2-.3M246.6 46.6l.3 .7M246.7 46.1a1.93 1.93 0 0 0 .4 2.4l.4 .7M246.9 44a21.6 21.6 0 0 0 6.9 4"/>
<path d="M247.1 47.8l.6 .6 .4 .7M247.3 40.4l.1 .2M247.3 40.4h.1M247.4 40.2l.1 .1M247.4 40.5l-.5 1.1M247.4 40.5a21.6 21.6 0 0 0 5.6 3.3M247.5 40.3l-.1 .2M247.5 40.3a22.2 22.2 0 0 0 5.6 3.2l-.1 .3M247.6 46.1l.3 .6 .6 .6 .3 .8M248 41h.1M248.1 49.1l.6 .5 .3 .7 .8 .4M249.2 42.8l1.6 .9v1.9l-1.6-.9z"/>
<path d="M249.4 41.6h.1M249.6 43.2l-.4-.4 .4 .6M249.6 44.2l-.4 .5 .6-.1M249.7 42.1h.1M250 47.7h.1M250.4 47.6l-.4 .1M250.4 47.5l-.3-.3 .3 .3M250.4 50.9l.7 1.8M250.5 43.6l.2 .5M250.5 45l.3 .6-.1-.5M250.5 47.4l-.1 .2M250.5 43.7h.3l-.1 .3"/>
<path d="M251.2 47.9a2.51 2.51 0 0 0-.9 3.1l.3 1.1 .9 1.4M251.8 48.3l-.4 .2-1 1.6M252.9 49.1a2.09 2.09 0 0 0-1.2 2.7l.5 1.4 .9 1.4M253 43.8l.8 1.8M253.1 43.8l.4-.1 .6 1.5-.4 .2M253.7 49.7a1.87 1.87 0 0 0-1.3 2.3M253.8 48h.1M253.9 45.5l.7 1 .4-.2M254.1 45.2l.2 .3a8.4 8.4 0 0 0 11.8 2.5M254.1 45.2h.1M254.3 50.2a2.02 2.02 0 0 0-1.3 2.9l.9 1.8M254.3 46.1h.1"/>
<path d="M254.7 46.6h.1M255.4 47.5h.1M256.2 48.2h.1M256.9 48.7h.1M259.2 58.1l.6 .1M267.6 47.4l-.5 .5-1.2 .8-.2-.5M267.7 47l-.1 .1M275.8 40.4a12.4 12.4 0 0 0-1.2 10.4 4.6 4.6 0 0 0 2.4 2.5l-.9 .9a15.4 15.4 0 0 1-10.1 5.8h-2.3l-2.3-.4M277 53.3l.9 .2M277.9 53.5l-1 1a16.5 16.5 0 0 1-4.1 3.5M279.5 51.4h.1M279.8 51.6l-1.4 .6-1.4 1.1"/>
<path d="M279.8 51.6l.9 .2 .6-.1M280.1 50.7l.2 .1M280.3 50.8l1 .1M280.3 50.8l.1 .2-.1 .3M280.3 51.3l1.1 .2M280.3 51.3l-.5 .3M281 51.8l-1.7 .6-1.4 1.1M281.1 52.1l-3.2 1.4M281.4 50.9l.1 .3-.1 .3M281.4 51.5l-.4 .2M283.2 50.3h.1M283.2 50.3l-1 .5-.9 .1"/>
<path d="M283.4 50.8l-1 .5-1 .2"/>
</g>
<!-- layer: Custom Tables -->
<path d="M3 9.9h11.7v190h-11.7zM3 73.1h11.7M3 136.3h11.7" fill="none" stroke="#000" stroke-width=".21"/>
<!-- layer: Border -->
<path d="M0 -.1v15M297 -.1v15M20 9.9h267v190h-267zM148.5 4.9v10M15 109.9h10M282 109.9h10M0 194.9v15h15M148.5 199.9v5M297 194.9v15h-15" fill="none" stroke="#000" stroke-width=".25"/>
<!-- layer: TitleBlock -->
<g fill="none" stroke="#000" stroke-width=".21">
<path d="M59 156.9v15M101 156.9v15M151 156.9v35v-30h136M229 156.9v10M23 171.9h264M85 171.9v10M151 166.9h136M151 176.9h136M214 166.9v5M237 176.9v15M262 176.9v15M23 191.9v8h264v-43h-264v35h264h-136"/>
<path d="M23 181.9h264M45 181.9v10M75.8 195.9h211.2M75.8 191.9v8M92 181.9v10M105 181.9v10M117 181.9v10M128.6 191.9v8M133 181.9v10M181.4 191.9v8M234.2 191.9v8M237 186.9h50"/>
</g>
<!-- layer: Smart Centers -->
<path d="M90.7 92.1v7.3M112.5 92.1v7.3M80.7 102.1h7.4M89.8 102.1h1.8M90.7 101.2v1.8M90.7 104.8v7.3M93.4 102.1h7.3M102.5 102.1h7.3M111.6 102.1h1.8M112.5 101.2v1.8M112.5 104.8v7.3M115.1 102.1h7.4" fill="none" stroke="#000" stroke-width=".21"/>
<!-- layer: FD_Dimensions -->
<g fill="none" stroke="#000" stroke-width=".21">
<path d="M56.9 19.7h34.2M81.6 4.4l2.3 2.7M83.7 14.6v25.8M86.2 9.7l30.8 34.9M87.2 16.6h34.9M87.2 .5l1.7 3.1M90.6 6.7l22 40.9M91.1 17.7v22.7M94.6 19.7h27.5M125.6 14.6v10.5M125.6 16.6h21.4M76.9 37.9l-15.2 15.5"/>
<path d="M112 20.2v20.2M112.4 24.8h3.6M115.5 22.2h6.6M119.4 22.8v18M119.4 24.8h6.1M125.5 22.8v2.3M125.6 22.2h39.1M127 27.1h37.7M127.6 34h13.3M129 24.8h52M138.9 20.1v3.5M138.9 27.1v6.9"/>
<path d="M138.9 37.5v21.3M149.5 30.6v8.7M162.7 30.6v9.5M74.7 57.4l16.3 31.5M105.3 43.6h59.4M114.3 50.7l11.8 21.9M119.3 47.2l28.2 32.1M121.2 42.9h30.3M80.7 70.7v27.8M84.2 72.7h37.9M93.4 77.5v11.8M96.9 79.5h25.1"/>
<path d="M125.5 77.5v35.1M125.6 70.7v41.1M208.4 70.3l17 17M264.1 78.2l-33.5 31.5M69.1 85v29.6M92.7 92l7.8 15.1M93.1 96l-4.8 12.1M94.4 96.1l-7.3 12M95.7 89.5l-1.3 3.3M98 90.2l-1.8 2.9M99 99.5v47.9M104.2 99.5v44.2"/>
<path d="M109.8 83.9v5.4M113.3 85.9h8.8M115.5 88.6h3.5M122.5 86.6v11.9M122.5 88.6h3M129 88.6h12.2M170.6 94.9h43.9M172.6 98.4v27.4M193.2 85.7l18.1 11.8M227.9 89.7l1.3 1.3M234.7 89.2h42M262.4 96.1v18.5"/>
<path d="M274.7 92.7v33.1M53.4 100.4h22.8M55.4 103.9v22M67.1 114.6h8.5M69.1 118.1v7.7M77.5 115.8v41.2M85.2 111.1l-26.9 44M87.1 111.4l-17.1 43M90.7 104.1v46.9M101.4 118.6l-7.9 3.3M112.5 105v32.7M114.5 102.1h22.1"/>
<path d="M125.6 115.8v41.2M125.7 114.8v32.6M134.6 105.6v20.3M177.8 104.2h29.7M179.8 107.7v18.2M186.4 110.3h21.1M188.4 113.8v12.1M207.7 111.2l-13.2 6.6M209.5 106.2v49.1M217 105.4v34.1M230.9 102l32.5 54.8M234.7 114.6h29.7"/>
<path d="M262.4 118.1v7.7M53.4 129.4h46.2M67.1 129.3h34.4M90.3 123.3l-47.9 20.4M103.6 129.4h33M116 135.7h6.1M125.6 135.7h17.7M170.6 129.3h49.6M177.8 129.4h43.4M197.8 120.1l5.6 11M216.4 128.5l-13.2 6.6M220.5 137.6h8.7"/>
<path d="M232.7 131.2v24.1M234.7 129.3h42M81 155.1h41.1M94.2 149h27.9M102.5 145.3h19.7M107.7 141.7h14.4M125.6 149h52.2M125.6 141.7h18.4M125.7 145.3h34.8M213 153.3h16.2"/>
</g>
<g fill="#000" stroke="#000" stroke-width=".21">
<path d="M83.4 7.4l.9-.7 1.9 3zM83.7 16.6l3.5-.6v1.2zM88.4 3.8l1-.5 1.2 3.4zM91.1 19.7l3.5-.6v1.2zM122.1 19.1l3.5 .6-3.5 .6zM122.1 16l3.5 .6-3.5 .6zM76.4 37.5l2.9-2.1-2 2.9zM112 22.2l3.5-.6v1.2zM116 24.2l3.4 .6-3.4 .6zM122.1 21.6l3.5 .6-3.5 .6zM125.5 24.8l3.5-.6v1.2zM138.3 23.6h1.2l-.6 3.5z"/>
<path d="M138.9 34l.6 3.5h-1.2zM148.9 39.3h1.2l-.6 3.6zM149.5 27.1l.6 3.5h-1.2zM162.7 27.1l.6 3.5h-1.2zM112.6 47.6l2.2 2.9-1 .5zM117 44.6l2.7 2.3-.9 .7zM162.1 40.1h1.2l-.6 3.5zM80.7 72.7l3.5-.6v1.2zM93.4 79.5l3.5-.6v1.2zM122 78.9l3.5 .6-3.5 .6zM122.1 72.1l3.5 .6-3.5 .6zM90.5 89.2l1.1-.6 1.1 3.4z"/>
<path d="M93.9 92.6l1.1 .4-1.9 3zM95.7 92.8l1 .6-2.3 2.7zM109.8 85.9l3.5-.6v1.2zM119 88l3.5 .6-3.5 .6zM122.1 85.3l3.5 .6-3.5 .6zM125.5 88.6l3.5-.6v1.2zM172.6 94.9l.6 3.5h-1.2zM211.6 97l2.7 2.4-3.3-1.4zM225.8 86.8l2.1 2.9-2.9-2zM274.7 89.2l.6 3.5h-1.2zM55.4 100.4l.5 3.5h-1.1zM69.1 114.6l.6 3.5h-1.2z"/>
<path d="M87.1 108.1l-1.4 3.3-.9-.7zM88.3 108.1l-.7 3.5-1.1-.4zM134.6 102.1l.6 3.5h-1.2zM179.8 104.2l.6 3.5h-1.2zM188.4 110.3l.5 3.5h-1.1zM196.3 117l2.1 2.8-1.1 .5zM230.2 109.3l.8 .8-3 2zM229.1 99l2.3 2.7-1 .6zM262.4 114.6l.6 3.5h-1.2zM54.8 125.9h1.1l-.5 3.5zM68.5 125.8h1.2l-.6 3.5zM90 122.8l3.5-.9-3 1.9z"/>
<path d="M112.5 135.7l3.5-.6v1.1zM122.1 135.1l3.5 .6-3.5 .5zM134 125.9h1.2l-.6 3.5zM172 125.8h1.2l-.6 3.5zM179.2 125.9h1.2l-.6 3.5zM187.8 125.9h1.1l-.5 3.5zM202.9 131.4l1-.5 1.1 3.4zM217 137.6l3.5-.6v1.1zM229.2 137l3.5 .6-3.5 .5zM261.8 125.8h1.2l-.6 3.5zM274.1 125.8h1.2l-.6 3.5zM77.5 155.1l3.5-.6v1.1z"/>
<path d="M90.7 149l3.5-.6v1.2zM99 145.3l3.5-.5v1.1zM104.2 141.7l3.5-.6v1.2zM122.1 148.4l3.5 .6-3.5 .6zM122.1 154.5l3.5 .6-3.5 .5zM122.1 141.1l3.5 .6-3.5 .6zM122.2 144.8l3.5 .5-3.5 .6zM209.5 153.3l3.5-.6v1.2zM229.2 152.7l3.5 .6-3.5 .6z"/>
</g>
<g font-size="4.9">
<text x="131.4" y="15">125.61</text>
<text x="57.8" y="18.1">103.38</text>
<text x="151.2" y="20.6">40.63</text>
<text x="167.4" y="23.2">18.24</text>
<text x="148" y="41" transform="rotate(-90 148 41)">47.16</text>
<text x="161.1" y="41.4" transform="rotate(-90 161.1 41.4)">49.37</text>
<text x="61.4" y="51.5" transform="rotate(-46 61.4 51.5)">R19.94</text>
<text x="76.6" y="57.7" transform="rotate(63 76.6 57.7)">R50.79</text>
<text x="118" y="54.2" transform="rotate(62 118 54.2)">Ø139.65</text>
<text x="132.1" y="59.3" transform="rotate(49 132.1 59.3)">Ø139.65x2</text>
<text x="137.3" y="57.4" transform="rotate(-90 137.3 57.4)">20.51</text>
<text x="96.9" y="71.1">134.9</text>
<text x="210.3" y="69.9" transform="rotate(45 210.3 69.9)">R5.25x2</text>
<text x="104.7" y="78">96.4</text>
<text x="113.3" y="84.3">47.61</text>
<text x="133.8" y="87">9.1</text>
<text x="194.9" y="85" transform="rotate(33 194.9 85)">R52.68</text>
<text x="255.5" y="84.1" transform="rotate(-43 255.5 84.1)">R19</text>
<text x="67.6" y="98.5" transform="rotate(-90 67.6 98.5)">44.23</text>
<text x="260.8" y="109.7" transform="rotate(-90 260.8 109.7)">43.98</text>
<text x="171.1" y="119.8" transform="rotate(-90 171.1 119.8)">103.38</text>
<text x="199.3" y="119.4" transform="rotate(63 199.3 119.4)">58.08</text>
<text x="273.1" y="116.9" transform="rotate(-90 273.1 116.9)">120.14</text>
<text x="53.8" y="121" transform="rotate(-90 53.8 121)">86.87</text>
<text x="133.1" y="123.1" transform="rotate(-90 133.1 123.1)">81.88</text>
<text x="178.3" y="123" transform="rotate(-90 178.3 123)">75.45</text>
<text x="186.8" y="126" transform="rotate(-90 186.8 126)">57.23</text>
<text x="130.4" y="134.1">39.51</text>
<text x="218.8" y="136">47.16</text>
<text x="42.8" y="141.8" transform="rotate(-23 42.8 141.8)">R25.73</text>
<text x="130.5" y="140.1">64.38</text>
<text x="147" y="143.8">79.95</text>
<text x="256.1" y="141.3" transform="rotate(59 256.1 141.3)">R47.37</text>
<text x="161.5" y="147.4">104.73</text>
<text x="57.6" y="153.1" transform="rotate(-58 57.6 153.1)">Ø42x2</text>
<text x="69" y="152.6" transform="rotate(-68 69 152.6)">Ø39x2</text>
<text x="94" y="153.5">144.34</text>
<text x="215" y="151.8">69.47</text>
</g>
<g font-size="4.2">
<text x="59" y="162.9">Facultad de Ingeniería</text>
<text x="60" y="168">Depto. Ing. Mecánica</text>
<text x="105.5" y="190.7">A4</text>
</g>
<g font-size="3.1">
<text x="102.1" y="162">Observaciones:</text>
<text x="151.5" y="160.7">Fecha solicitud servicio:</text>
<text x="229.5" y="160.7">Fecha reserva servicio:</text>
<text x="102" y="166.3">Unidades en [mm] - Ángulos en [°]</text>
<text x="151.5" y="165.7">Nombre del estudiante: Johnny Jay Wilches</text>
<text x="229.6" y="165.7">Codigo estudiante: 202113387</text>
<text x="102.1" y="170.1">Tolerancia general: ±0.5 mm y 0.1°</text>
<text x="151.5" y="170.7">E-mail: j.wilchesk@uniandes.edu.co</text>
<text x="214.6" y="170.7">Celular:</text>
<text x="23.5" y="175.7">Nombre del proyecto:</text>
<text x="85.5" y="175.7">Nombre de la</text>
<text x="85.5" y="179.4">pieza:</text>
<text x="151.5" y="175.7">Nombre del curso: Consultorio IMEC</text>
<text x="23.5" y="185.2">Material:</text>
<text x="23.5" y="180.7">Caso C51</text>
<text x="45.5" y="185.2">Dimensiones materia prima:</text>
<text x="92.6" y="185.2">CANT:</text>
<text x="133.5" y="185.2">Escala:</text>
<text x="151.5" y="180.7">Nombre del profesor:</text>
<text x="151.6" y="185.2">Código plano:</text>
<text x="243.3" y="180.2">EQUIPO</text>
<text x="268.1" y="180.2">TIEMPO</text>
<text x="23.5" y="190.7">PETG</text>
<text x="133.5" y="190.7">1:3</text>
<text x="23.3" y="194.7">TABLA DE REGISTRO DE TIEMPOS</text>
<text x="91.3" y="194.6">ALISTAMIENTO</text>
<text x="146.5" y="195.1">EJECUCIÓN</text>
<text x="192.4" y="195.1">ENTREGA MÁQUINA</text>
<text x="243.5" y="195.2">ENTREGA PRODUCTO</text>
</g>
<g font-size="2.8">
<text x="6.5" y="71.9" transform="rotate(-90 6.5 71.9)">Rev. Técnico de laboratorio</text>
<text x="6.5" y="135.1" transform="rotate(-90 6.5 135.1)">Rev. Plano</text>
<text x="6.5" y="198.6" transform="rotate(-90 6.5 198.6)">Firma estudiante</text>
</g>
</svg>
